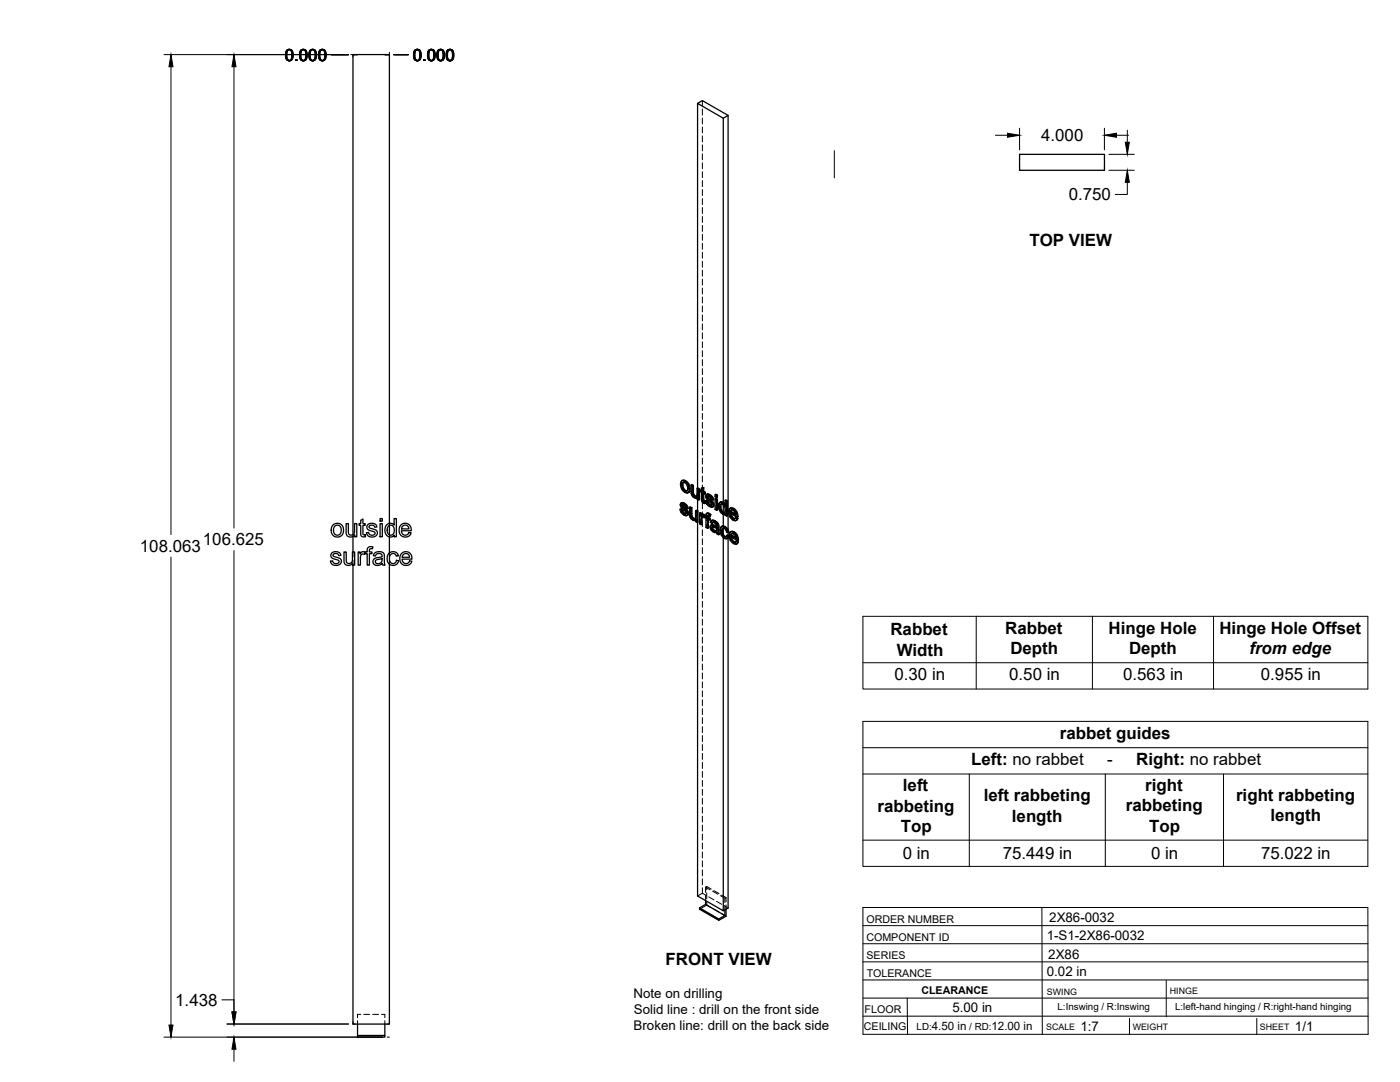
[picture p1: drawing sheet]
<svg xmlns="http://www.w3.org/2000/svg" width="559mm" height="432mm" viewBox="0 0 559 432" stroke-linecap="round" stroke-linejoin="round" font-family="sans-serif">
<!-- layer: Visible -->
<g fill="none" stroke="#000" stroke-width=".51">
<path d="M278.4 41.3l2-1.1 10.2 5.9-1.9 1.1M290.6 46.1v165.3M407 61.6h33.8v6.4h-33.8zM272.2 191.8l.8-.2 .7 .2zM272.2 191.8l-.5 .7-.1 .8 .5 1.9 1.6 1.5h.7l.5-.3M272.3 193.6l.3 1.5M272.6 195.1l.3-.2 .8 .8-.3 .2zM272.8 192.5l-.2 .9M272.9 194.9l-.3-1.5-.3 .1 .2-.8 .5-.2 .9 .6 .5 1.4-.2 1.4h-.8M273.4 192l1 1a1.93 1.93 0 0 1 1 2M273.7 195.7l.5 .2M273.7 191.8l1.2 1.3"/>
<path d="M274.6 193.3l.5 1.9 .3-.2-.2 1.2M275.1 195.2l-.2 1.2 .3-.2-.6 .5M275.8 193.5l.7 .4 .3-.2v3.2M276.5 193.9v3.1l.3-.1 .3 .6M276.5 197.1l.3 .6 .3-.2 .5 .4M276.8 197.7l.4 .4h.9l-.3 .1M276.8 193.7l-.7-.3-.3 .1v2.9l.3 1.1 .8 1a.97 .97 0 0 0 1.4 .1v.6l.5 .4M277.2 198.1l.6 .1M278.2 194.9l.6 .4 .4-.2v4.3l-.4 .2v-4.3M278.3 198.6l-.3 .2M278.4 194.8v-153.5l10.3 5.9v153.3l-.9-.2-.6 .3-.4 1.7 .9 2.2 .9 .8 .8-.2v.6l.6 .3M278.4 199.3v4.6"/>
<path d="M279.2 195.1l-.7-.4-.3 .2v2.6l-.4 .7M280 195.5l-.5 .1v.6l.5 .3v3.3l.8 1h.8l-.1-.7-.6 .1M280 194.8l.9-.2v1.5M280.6 194.8v1.5l.3-.2 .6 .3M280.6 196.3l.6 .3 .3-.2v.6l-.3 .2v-.6M280.6 199.8l.7 .2M280.7 200l.8 .1M280.9 194.6l-.9 .2v1.1l-.5-.3M280.9 197v2.6M281.2 197.2l-.6-.4v2.9l.5 .1M281.6 199.9l.6 .2M282.1 197.3l1.3 .1"/>
<path d="M282.3 198.3l.1 .3 .3-.2 .2 .4M282.4 198.6l.2 .3a1.16 1.16 0 0 1 1.4 .8l.4 .4M282.4 197.2l-.4 .2M282.5 197.4l.6 .2 .3-.2 .7 .6M282.5 199.9l-.6-.2-.3 .2 .4 1.2 .9 .9a1.24 1.24 0 0 0 1.6 .2M282.6 198v.1M282.6 198.9l1.5 1.4 .3-.2 .4 .7M282.7 198.4l-.1-.3-.3 .2 .1-.2 1 .3 .5 1 .6 .2M282.8 197.2l-.9 .3-.2 .9 .4 .8 1.9 1.8-.2 .7M283.1 197.6l.7 .6 .3-.2 .5 .7M283.8 198.2l.5 .7 .3-.2 .2 .8-.3 .1-.2-.7M285.4 199.1l.3-.2 .7 .3-.4 .2z"/>
<path d="M285.4 197.4l.3-.2 .7 .4-.4 .2zM285.4 199.1v4.2l.6 .4M285.4 197.4v.8l.6 .4M286.4 199.2v4.3l-.4 .2v-4.3M286.4 197.6v.8l-.4 .2v-.8M289.4 199.7l.6 .3 .3-.1v5.9l-.3 .2v-6M290.3 199.9l-.6-.4-.3 .2v2.1l-.4-.7M133 209.4l1.7-.6 1.4 .5 .9 1.3v2.1l-.8 1.1-1.8 .5-1.5-.7-.7-1.6a2.9 2.9 0 0 1 .8-2.6zM133.5 210.1l.6-.4 .9-.1 .9 .7 .3 1.8-.8 1.3-1.2 .1-.8-.6-.3-1.5zM138.2 209h.8l.1 3.7a1.31 1.31 0 0 0 1.7 .7 1.31 1.31 0 0 0 .7-1.6v-2.8h.9v5.2h-.8v-.8a1.86 1.86 0 0 1-2.2 .9 1.86 1.86 0 0 1-1.2-2.1zM140.9 214.1v6.2M144 207.6l.9-.5v1.9h.9v.6h-.9v3.4l.2 .4h.7l.1 .8h-1.3l-.6-.6v-4h-.7v-.6h.7z"/>
<path d="M146.7 209.5l.9-.6h1.6a1.47 1.47 0 0 1 1.2 1.4l-.8 .1a1.17 1.17 0 0 0-1.2-.9 1.17 1.17 0 0 0-1.1 .9l.4 .4 2.1 .6a1.6 1.6 0 0 1 .7 2 1.6 1.6 0 0 1-2 .9l-1.5-.3-.7-1.4 .9-.1 .4 .8 .5 .3 1.3-.3a.73 .73 0 0 0 .3-.9 .73 .73 0 0 0-.9-.4l-1.1-.3a1.41 1.41 0 0 1-1-2.2zM151.7 209h.9v5.2h-.9zM151.7 206.9h.9v1.1h-.9zM154.2 209.6l1.2-.7a1.86 1.86 0 0 1 1.9 .7v-2.7h.9v7.3h-.8v-.6a2.17 2.17 0 0 1-2.7 .4 2.17 2.17 0 0 1-1.1-2.4zM154.9 210.1l.5-.4 .8-.1 1 .8 .2 1.8-.8 1.2-1.2 .1-.7-.9-.1-1.5zM155.4 208.9v-187.1h-14.5v191.5M155.4 209.7v3.8M155.4 214.3v6.3M160 209.6a2.46 2.46 0 0 1 2.9-.5 2.46 2.46 0 0 1 1.2 2.7h-3.9l.3 1 .8 .7a1.46 1.46 0 0 0 1.9-1l.9 .1-.5 1-.9 .6-1.5 .1-1.2-.7-.7-1.7 .1-1.1zM160.7 210l.6-.4 1 .1 .6 .5 .3 .9h-2.9zM271.4 203.3l.6 .2M271.9 200.7l1.3 .1"/>
<path d="M272 203.5l.4-.2 .2 .9-.3 .1zM272.1 201.7l.7 .5M272.2 202l.2 .4a1.49 1.49 0 0 1 1.6 .9l.3 .2M272.2 200.6l-.4 .2M272.3 204.3l.7 .7h.8M272.3 200.8l.6 .2 .3-.2 .8 .6M272.4 203.3l-.7-.2-.3 .2 .5 1.3 .8 .8a1.26 1.26 0 0 0 1.6 .2M272.4 202.4l1.5 1.3 .4-.2 .4 .7M272.5 201.4l-.1 .1M272.5 201.8l-.1-.3-.3 .2 .1-.2 1 .3 .5 1 .7 .3M272.6 204.2l.7 .6M272.6 200.6l-.8 .2-.3 .9 .4 .9 1.8 1.7 .2 .5-.3 .3"/>
<path d="M272.9 201l.7 .6 .4-.2 .5 .7M273 205l.6 .1M273.6 201.6l.5 .7 .4-.2 .2 .8-.3 .2-.3-.8M273.7 205.1h-.1M273.9 203.7l.4 .6 .4-.1 .1 .7M274.3 204.3l.2 .8 .3-.2-.2 .6M274.5 205.1l-.2 .5 .3-.1-.4 .3M275.2 202.4l.7 .4 .3-.2v3.2M275.9 202.8v3.1l.3-.1 .3 .6M275.9 206l.3 .6 .3-.2 .4 .4M276.2 206.6l.4 .4h.9M276.2 202.6l-.7-.3-.3 .1v3.1l.3 1.1 .8 .8a.97 .97 0 0 0 1.4 .1"/>
<path d="M276.6 207l.6 .2M277.5 207l-.3 .2M277.6 203.8l.7 .4 .3-.2v4.3l-.3 .2v-4.3M277.7 207.5v.7l.6 .3M277.7 207.6l-.2 .1M278.4 208.4v149.2l10.3 5.9v-149M278.6 204l-.7-.4-.3 .2v2.7l-.4 .7M279.2 204.7l.6 .4 .3-.2v.5l.4-.2M279.8 205.1v.6l.7-.5 .4 .1M280 206.4l.2 2.8-.3 .2v-2.2M280.1 204.9l-.6-.3-.3 .1v4.3l.7 .4M280.2 205.4l.7-.1 .6 .4"/>
<path d="M280.3 206.1v.1M280.6 205.4l.6 .5M281 206.6l-.8-.5-.2 .3 .3-.2-.1 .8M281.2 206.5l.6 .3v3.7l.6 .4M281.2 206.5v-.4l-.2 .5M281.2 200.3l.1 .7M281.2 206.5l-.2 .1M282.2 204.9h.9l.6 .4M282.2 200.1l.3-.2 .3 .8-.3 .2zM282.4 206.6l.7 .4 .3-.2v.6l-.3 .2v-.6M282.5 204.7l-.5 .2M282.5 200.9l.7 .6h.8"/>
<path d="M282.7 207.3v3.4l-.3 .2v-3.8l.7 .5M282.7 205.7v.7M282.8 205.1l.6 .4 .3-.2-.4 .8 .1-.6M282.8 200.7l.7 .7M283.1 204.9l-.6-.2-.5 .3-.2 1.2-.6-.3 .6-.1M283.2 201.5l.6 .2M283.3 206.1a.45 .45 0 0 0-.5-.5 .45 .45 0 0 0-.4 .6v.4l.3-.2 .7 .4M283.9 209.6l.7-.2 1.4 .5M283.9 201.7h-.1M284.1 210.7l.2 .6 .3-.2 .6 .5M284.1 200.3l.4 .6 .3-.1 .2 .7M284.2 210.4l-.1 .3 .3-.2 .2 .6"/>
<path d="M284.2 209.4l-.5 .2M284.3 211.3l.5 .5h1h-1M284.3 210.3l-.1 .1M284.4 207.8l.8 .3 .3-.2 .8 .6M284.4 210.3l.8 .3a.72 .72 0 0 1 .8 .6 .72 .72 0 0 1-.5 .8M284.4 210.3l-.2 .1M284.4 210.3v.2M284.5 200.9l.2 .8 .3-.2-.2 .6M284.5 208.4l-.4 .5 .6-.5 1.1 .9a.48 .48 0 0 1 .1 .8 .48 .48 0 0 1-.7-.2l-.9-.3M284.6 209.4l-1 .3-.2 1 .7 1.1 1.1 .7a.63 .63 0 0 1 .7 0 .63 .63 0 0 1 .3 .5l.6 .4M284.7 201.7l-.2 .5 .3-.1-.5 .3M284.7 207.6l-.8 .2"/>
<path d="M285.2 208.1l.8 .6 .3-.2 .4 .5M285.5 207.9l-.8-.3-.9 .3-.3 .5 .6 .5M286 208.7l.4 .5 .3-.2 .2 .7M286.4 209.2l.2 .6 .3-.1 .1 2.9M286.6 209.8l.1 2.9 .3-.1 .1 .6-.3 .2-.1-.6M287.4 202.4l.3 1.4M287.5 200.4h1.2l.6 .6M287.7 201.3h.7l.7 .8 .3 1.1-.2 1.4M287.7 201.3l-.3 1.1 .4-.2 .3 1.4M287.7 203.8l.4-.2 .7 .8-.5 .1zM287.8 201.2l-.1 .1M287.8 200.3l-.5 .2"/>
<path d="M288 201.2l-.2 1M288.1 212v.2a1.19 1.19 0 0 0 .8 1.3l.5 .5M288.2 210.1l.9 .2 .3-.2 1 1M288.4 213.4l.7 .8h.8M288.4 200.6l.6 .5h.4M288.4 204.6h.8M288.5 209.9l-.6 .3M288.6 210.8l-.2 1M288.7 210.8v2.4l-.3-1.4-.3 .2 .1-.8 .6-.4 .8 .5 .4 1 .6 .3v1.1M288.7 201.5v2.8M288.7 205.3v4.6M288.8 204.4l.4 .1"/>
<path d="M289.1 210.3l.9 .8a.88 .88 0 0 1 .7 .5 .88 .88 0 0 1-.1 1l-.5-1.3M289.4 210.1l-.9-.2-.7 .4-.3 .6v1.4l.9 2 1 .7h.7M289.4 205.1l-.2 .2M290 213.7l.7 .4M290.6 214.7v147.7l-1.9 1.1M290.7 214.1l.3-.1-.2 .5-.7 .5zM291 214l-.6-.5-.7 .8-.6-.1M291.3 202.9h.9a1.88 1.88 0 0 1 1.9 1.3M291.5 212.3h.9a1.88 1.88 0 0 1 1.9 1.2M291.5 204.3l2.1 1.2-.5-1.4-.9-.6-.6 .3-.1 .5 .3-.2 1.7 1M291.7 213.6l2.1 1.2-.6-1.4-.8-.5h-.4l-.3 .7 .3-.1 1.7 .9M291.8 206.1l.8 .9 .8-.1"/>
<path d="M291.8 205.1l.3 .9M292 203.5l-.2 .6M292 214.4l.3 .9M292 215.5l.8 .8h.8M292.2 212.9l-.2 .6M292.5 203.1l1 .9a1.94 1.94 0 0 1 1.1 2.1M292.6 207l.6 .1M292.7 212.4l1.1 1a1.96 1.96 0 0 1 .9 2M292.8 216.3l.5 .2M292.9 202.9l-.9-.3-1 .6-.2 1.1 .2 1.4 .7 1.1 1.2 .9h.9l.7-.8M293.1 212.2l-1-.2-.9 .7-.2 1.3 .3 1.2 .7 1.1 1.2 .8h.7l.8-.8M293.3 207l-.1 .1"/>
<path d="M293.5 216.4l-.2 .1M293.6 206.7l.6 .4M293.8 204.3l.4 1.9 .4-.1-.4 .1M293.8 216l.6 .5M293.9 213.7l.5 1.9 .3-.2-.3 .2M294.2 206.4l-2.8-1.5 .4 1.2 .3-.1 .8 .8M294.4 215.8l-2.8-1.6 .4 1.3 .3-.2 .8 .9M294.5 206.9l-.7 .8M294.5 206.9l-.6-.4-.7 .6M294.7 216.3l-.7 .8M294.7 216.3l-.6-.5-.8 .7M132.4 220.7l1.2-.5h1.1a1.53 1.53 0 0 1 1.4 1.4l-.9 .1a1.17 1.17 0 0 0-1.1-.9 1.17 1.17 0 0 0-1.2 .9l.4 .4 2.2 .7a1.64 1.64 0 0 1 .5 2.1 1.64 1.64 0 0 1-2.1 .7l-1.3-.4-.7-1.2 .9-.2 .3 .8 .7 .3 1.2-.2a.81 .81 0 0 0 .2-1.1 .81 .81 0 0 0-1-.3l-1.2-.4a1.35 1.35 0 0 1-.6-2.2z"/>
<path d="M137.3 220.3h.9v3.8a1.31 1.31 0 0 0 1.7 .7 1.31 1.31 0 0 0 .8-1.7v-2.8h.9v5.2h-.8v-.7a1.86 1.86 0 0 1-2.3 .8 1.86 1.86 0 0 1-1.2-2.1zM143 220.3h.7v.8a1.26 1.26 0 0 1 2.1-.7l.8-.1v-1.2a1.56 1.56 0 0 1 2.2-.9l-.1 .8a.81 .81 0 0 0-.9 0 .81 .81 0 0 0-.4 .8v.5h1.1v.7h-1.1v4.5h-.8v-4.5h-.8v-.4l-.3 .7-.8-.2-.7 .5-.2 3.9h-.8zM149.5 220.8l.7-.5 1.2-.1 1.7 .5 .6 4.8h-.9l-.2-.6-1 .6-1.5 .1-.8-.4-.4-.7a1.74 1.74 0 0 1 2-2l.6-.1a.8 .8 0 0 0 1-.8 .8 .8 0 0 0-1.1-.7l-1.1 .2-.4 .8-.9-.1zM149.9 223.7l2.6-.8v.3a1.44 1.44 0 0 1-1 1.6 1.44 1.44 0 0 1-1.7-.7zM155.2 220.9l1.2-.7 1.4 .1 .8 .6 .4 .9-.8 .2a1.44 1.44 0 0 0-1.9-1 1.44 1.44 0 0 0-.9 1.9l.4 1.4 .7 .6 1.1-.2 .6-1.1 .9 .1-.5 1.2a2.49 2.49 0 0 1-3.2 .2 2.49 2.49 0 0 1-.8-3.1zM155.4 225.1v183.6h-14.5v-183.2M160.3 220.9a2.46 2.46 0 0 1 2.9-.5 2.46 2.46 0 0 1 1.2 2.7h-3.9l.2 1 .8 .7a1.42 1.42 0 0 0 2-1l.8 .3-.4 .8-.9 .6-1.6 .1-1.1-.7-.6-.9-.1-1.1 .1-.9zM161 221.3l.6-.4 1 .1 .6 .4 .3 1h-3zM281.6 359.4v1.5l-2.4 1.4v.6l7.7 4.4v-.5l-7.7-4.5M281.6 360.9l7.7 4.5-2.4 1.4M289.3 363.1v2.3M289.8 362.8v2.8l-2.9 1.7"/>
<path d="M142.7 408.7v5.2h10.9v-.7h-10.9M153.6 408.7v4.5"/>
</g>
<!-- layer: Hidden -->
<g fill="none" stroke="#000" stroke-width=".4">
<path d="M280.4 40.2v2.1M280.4 43.5v2.4M280.4 47.1v2.4M280.4 50.7v2.3M280.4 54.3v2.3M280.4 57.8v2.4M280.4 61.4v2.4M280.4 65v2.3M280.4 68.5v2.4M280.4 72.1v2.4M280.4 75.7v2.4M280.4 79.2v2.4"/>
<path d="M280.4 82.8v2.4M280.4 86.4v2.4M280.4 90v2.4M280.4 93.5v2.4M280.4 97.1v2.4M280.4 100.7v2.4M280.4 104.2v2.4M280.4 107.8v2.4M280.4 111.4v2.4M280.4 115v2.3M280.4 118.5v2.4M280.4 122.1v2.4"/>
<path d="M280.4 125.7v2.4M280.4 129.2v2.4M280.4 132.8v2.4M280.4 136.4v2.4M280.4 140v2.3M280.4 143.5v2.4M280.4 147.1v2.4M280.4 150.7v2.4M280.4 154.3v2.3M280.4 157.8v2.4M280.4 161.4v2.4M280.4 165v2.3"/>
<path d="M280.4 168.6v2.3M280.4 172.1v2.4M280.4 175.7v2.4M280.4 179.3v2.3M271.9 193.1l.5 1.9-.3 .2M272.4 195l1.3 1.3-.3 .2M272.5 191.6l-.9 1.7M272.8 192.5l-.2 .1M272.9 192.4h.8l-.3 .2M273.7 192.4l.8 .9-.3 .2M273.7 196.3l.9 .3-.3 .2M274.5 195.8l-.3 .1"/>
<path d="M274.5 193.3l.3 1.4-.4 .2M274.8 194.7l-.1 .8-.5 .4M274.9 196.5l-.3 .1M276.1 193.4l.1 3.3-.3 .2M276.2 196.7l.2 .7-.3 .1M276.4 197.4l.4 .6-.3 .2M276.8 198l.6 .5-.3 .1M277.4 198.5l.8 .2 .4-.3-.3 .2M278.1 198.1h.1M278.3 198l-.4 .2M278.4 198.6h-.1M278.4 197.8l-.3 .3"/>
<path d="M278.4 194.8v1.7M278.4 197.7v1.6M278.5 194.7v2.8l-.4 .5M278.6 198.4v.7l-.3 .1M278.6 199.1l.6 .3M279.8 196l.5 .3-.3 .2M279.8 195.5v.5l-.3 .2M280 195.5l.3 .2M280.3 196.3l.1 3.4-.4 .2M280.3 194.6v1.1l-.3 .2M280.4 199.7l.2 .5-.3 .1M280.4 182.8v2.4"/>
<path d="M280.4 186.4v2.4M280.4 190v2.4M280.4 193.5v2.4M280.4 197.1v2.4M280.6 196.8l.3-.2v.4M280.9 196.6l.6 .4M281.9 199.7l.5 1.3-.3 .2M282 197.9l.2 .6-.4 .2M282.1 197.4l-.4 .6M282.2 198.5l.4 .7-.4 .1M282.3 197.2l-.5 .4M282.5 198l.3-.2-.2 .2"/>
<path d="M282.6 199.2l1.6 1.5-.4 .2M282.7 197.9l-.3 .2M282.8 197.8l.6 .2-.3 .2M283.4 198l.6 .5-.3 .2M284 198.5l.2 .7-.3 .2M284.2 199.2l.6 .3M285.7 197.2v.9l-.3 .1M285.7 198.9v1.5M285.7 198.1l.7 .3M289.7 199.5v2.1l-.3 .2M140.9 213.3v.8M155.4 208.9v.8"/>
<path d="M155.4 213.5v.8M271.7 203.1l.5 1.3-.3 .2M271.8 201.3l.2 .6-.3 .2M271.9 200.8l-.4 .6M272 201.9l.4 .7-.3 .2M272.1 200.6l-.5 .4M272.2 204.4l1.1 1-.3 .1M272.3 201.4l.3-.1-.1 .1M272.4 202.6l1.6 1.5-.3 .2M272.6 201.3l-.4 .2M272.6 201.3l.6 .1-.3 .2M273.2 201.4l.6 .6-.3 .1"/>
<path d="M273.3 205.4l.8 .3-.3 .1M273.8 202l.3 .6-.4 .2M274 204.9l-.2 .1M274 204.1l.2 .5-.3 .2M274 204.9l-.3 .2 .3-.2M274.1 202.6l.6 .3M274.2 204.6l-.2 .3M274.5 205.6l-.4 .1M275.5 202.3l.1 3.3-.3 .2M275.6 205.6l.2 .7-.3 .2M275.8 206.3l.4 .6-.3 .2M276.2 206.9l.6 .5-.3 .2"/>
<path d="M276.8 207.4l.8 .2 .4-.3-.2 .2M277.5 207h.1M277.7 206.9l-.4 .2M277.8 206.7l-.3 .3M277.9 203.6v2.8l-.4 .5M278 207.3v.7l-.3 .2M278 208l.6 .3M278.4 203.9v1.6M278.4 206.7v1.7M279.5 207.3v1.6l-.3 .1M279.5 208.9l.7 .3M279.5 204.6v1.5"/>
<path d="M280.1 206.1l.8-.1-.3 .2M280.1 205.4v.1M280.2 206.1l.3-.2-.2 .2M280.4 200.7v2.4M280.4 204.3v2.4M280.4 207.8v2.4M280.4 211.4v2.4M280.4 215v2.4M280.4 218.5v2.4M280.4 205.2l-.6 .5M280.6 200.2l.6 .4-.4 .2M280.9 206l.4 .4"/>
<path d="M281.2 200.6l.4 .2M281.2 206.1l.3-.1-.2 .4M281.5 205.7v.1M281.5 206.3l.6 .3-.3 .2M281.5 206l-.2 .4M281.5 205.7l-.3 .3M281.8 205.8l.3 .2M282.1 209.1v1.2l-.3 .2M282.1 206.6v1.3M282.1 210.3l.6 .4M282.2 205l-.1 1-.3 .2M282.3 204.7l-.5 .4"/>
<path d="M282.4 201l1.1 1-.3 .1M282.4 207.1l.3-.2v.4M282.5 205.7l.4-.2-.2 .2M282.7 206.9l.7 .5M282.9 205.5l.4 .1-.4 .2M283.3 205.6l.3 .3M283.5 202l.8 .2-.3 .2M283.7 210.1l.4 1.1-.4 .2M283.8 209.6l-.4 .7M283.8 208.3l.7 .4M284 209.5l-.5 .3M284.1 211.2l.9 .9-.3 .2"/>
<path d="M284.1 201.5h-.1M284.1 207.7l-.6 .7M284.2 200.7l.1 .5-.3 .2M284.2 201.5l-.3 .2 .2-.2M284.2 207.6l-.4 .3M284.3 201.2l-.2 .3M284.4 208.4l.4-.1-.3 .1M284.5 210.2l.2-.1zM284.5 210.2l-.2 .1M284.6 210.1l-.4 .2M284.6 202.2h-.3M284.7 210.1l1.6 .5-.3 .2"/>
<path d="M284.8 208.3l.6 .1-.3 .2M285 212.1l.7 .2-.3 .2M285.4 208.4l.7 .7-.3 .2M285.7 212.3h.7l-.4 .1M285.7 201.6v1.6l-.3 .1M285.7 203.2l.7 .3M286 209.9l.3 .1M286 211.7l-.3 .2M286.1 209.1l.2 .7-.3 .2M286.2 211.5l-.4 .3M286.3 210.6l-.1 .9-.3 .2M286.3 209.8l-.3 .4"/>
<path d="M286.4 212.3l.1 .6-.3 .1M286.5 212.9l.6 .3M287.1 201.8l.2 1.3-.3 .2M287.3 200.7l-.2 1.1-.3 .2M287.3 203.1l.6 1.1-.3 .2M287.6 200.4l-.6 .5M287.7 211.4l.5 2-.3 .2M287.9 204.2l.8 .8-.3 .1M287.9 210.3l-.2 1.1-.3 .2M288 201.1h.7l-.3 .2M288 201.1l-.2 .1M288 201.1v.1"/>
<path d="M288.1 201.1l-.3 .1M288.2 213.4l1.2 1.3-.3 .1M288.2 210l-.6 .5M288.6 210.8l-.2 .1M288.7 210.7l.8 .1-.4 .1M288.7 200.5v1M288.7 204.3v1M288.7 209.9v.9M288.7 213.2v1.3M288.7 205l.7 .1 .4-.2-.4 .2M288.7 201.1l.8 .8-.4 .2M289.4 201.1l.3 .5"/>
<path d="M289.4 214.7l1.1 .1M289.5 210.8l.5 .5-.3 .2M289.5 201.9l.3 1.5-.4 .2M289.5 205.1h-.1M289.8 203.4l-.2 .8-.4 .3 .3-.1M289.8 204.9v.6l-.4 .2M289.8 205.5l.5 .3M290 211.3l.3 .8-.3 .2M290 214.1l-.1 .1M290.3 212.1l.6 .3M290.4 213.5l-.7 .8M290.6 211.4v1.1"/>
<path d="M290.6 213.7v1M291.1 204.1l.5 1.9-.3 .2M291.3 213.5l.5 1.9-.3 .2M291.4 204.9l.4-.2v.4M291.6 206l1.3 1.4-.3 .2M291.6 202.7l-.8 1.6M291.6 214.2l.4-.2v.4M291.8 204.7l2.7 1.6M291.8 215.4l1.3 1.3-.3 .2M291.8 212.1l-.8 1.6M292 214l2.7 1.6M292 203.5l-.2 .1"/>
<path d="M292.1 203.4l.8 .1-.4 .1M292.2 212.9h-.2M292.3 212.7l.8 .1-.4 .2M292.9 203.5l.7 .8-.3 .2M292.9 207.4l1.1 .2-.4 .2M293.1 212.8l.7 .9-.3 .2M293.1 216.7l1.1 .3-.4 .2M293.4 206.9h.1M293.5 205.1l.4 .2M293.6 206.9l-.3 .1 .2-.1M293.6 216.3h.1M293.6 204.3l.3 1-.3 .2"/>
<path d="M293.7 216.3l-.2 .1M293.7 214.4l.4 .3M293.8 216.2l-.3 .2M293.8 213.7l.3 1-.3 .1M293.9 206.5l-.4 .4M294.1 215.8l-.4 .5M294.1 207.5l-.1 .1M294.3 216.9l-.1 .1M140.9 220.3v2M140.9 223.5v2M155.4 220.6v1.7M155.4 223.5v1.6"/>
<path d="M280.4 222.1v2.4M280.4 225.7v2.4M280.4 229.3v2.3M280.4 232.8v2.4M280.4 236.4v2.4M280.4 240v2.4M280.4 243.5v2.4M280.4 247.1v2.4M280.4 250.7v2.4M280.4 254.3v2.3M280.4 257.8v2.4M280.4 261.4v2.4"/>
<path d="M280.4 265v2.4M280.4 268.6v2.3M280.4 272.1v2.4M280.4 275.7v2.4M280.4 279.3v2.3M280.4 282.9v2.3M280.4 286.4v2.4M280.4 290v2.4M280.4 293.6v2.3M280.4 297.1v2.4M280.4 300.7v2.4M280.4 304.3v2.4"/>
<path d="M280.4 307.8v2.4M280.4 311.4v2.4M280.4 315v2.4M280.4 318.6v2.4M280.4 322.1v2.4M280.4 325.7v2.4M280.4 329.3v2.4M280.4 332.8v2.4M280.4 336.4v2.4M280.4 340v2.4M280.4 343.6v2.3M280.4 347.1v2.4"/>
<path d="M280.4 350.7v2.4M280.4 354.3v2.2M280.4 356.5l-2 1.1M280.4 356.5l1.5 .8M281.6 357.3v2.1M281.6 354.1l1.8 1M282.1 355.1v-1.3l-.5 .3v2M282.1 356.3v2.4M282.1 359.9v1.3M282.1 353.8l1.8 1M282.9 357.9l2.1 1.2M284.4 355.7l2.1 1.1"/>
<path d="M284.9 355.4l2.1 1.2M286 359.7l2.1 1.2M287.5 357.4l1.8 1.1 .5-.3M288 357.2l1.8 1M289.3 358.5v1.7M289.8 358.2v1.7M282.1 361.2l-2.9 1.7M282.1 361.2l1.8 1M284.9 362.8l2.1 1.2M288 364.6l1.8 1M289.1 361.5l1.5 .9M289.3 361.4v1.7"/>
<path d="M289.8 361.1v1.7M142.7 407.4v1.3M144 404.8h-1.3v1.3M145.2 404.8h2.4M148.8 404.8h2.3M152.3 404.8h1.3v1.3M153.6 407.4v1.3"/>
</g>
<!-- layer: Reference -->
<path d="M140 21.8h2.7h-1.8v.9M140.9 21.8h1.8M153.6 21.8h1.8M155.4 20.9v.9h-.9M407 61.6v2.1M407 65.8v2.2M440.8 61.6v2.1M440.8 65.8v2.2M140.9 407.8v.9h.9M154.5 413.9h.9M155.4 407.8v.9h-.9" fill="none" stroke="#000" stroke-width=".4"/>
<!-- layer: Hidden Narrow -->
<path d="M276.1 196l-.3 .2M278.5 197l-.3 .2M280.3 198.8l-.3 .1M273.3 203.5l-.3 .1M275.5 204.9l-.3 .2M277.9 205.9l-.3 .2M282.1 205.6l-.3 .2M283.5 200.1l-.3 .1M285.3 210.3l-.3 .2M286.3 210.9l-.3 .2" fill="none" stroke="#000" stroke-width=".4"/>
<!-- layer: Visible Narrow -->
<path d="M276.8 196.1l-.3 .2M280.9 199.2l-.3 .1M283.5 199.3l-.3 .2M273.3 202.7l-.3 .2M276.2 205l-.3 .2M282.7 206l-.3 .2M285.2 209.6l-.3 .2M287 210.4l-.4 .1M287 211.3l-.4 .2" fill="none" stroke="#000" stroke-width=".4"/>
<!-- layer: Titleblock -->
<path d="M344.4 362.2h201.6l.1 50.6h-201.7zM344.4 376.6h201.6M344.4 369.4h201.6M415.9 362.2l.1 50.6M344.4 383.9h201.6M344.4 398.3h201.6M344.4 391.1h201.6M362.1 398.3l.1 14.4M465.5 391.3v14.4M344.4 405.5h201.7M450.8 406.4v6.4M501.6 406.4v6.4" fill="none" stroke="#000" stroke-width=".4"/>
<!-- layer: Custom Tables -->
<path d="M344.4 246h201.6v29h-201.6zM389.7 246v29M436 246v29M484.4 246v29M344.4 264.5h201.6M344.4 287.9h201.6v57.9h-201.6zM344.4 298.4h201.6M344.4 308.9h201.6M386.9 308.9v36.9M441.2 308.9v36.9M488.4 308.9v36.9M344.4 335.3h201.6" fill="none" stroke="#000" stroke-width=".4"/>
<!-- layer: FD_Dimensions -->
<g fill="none" stroke="#000" stroke-width=".4">
<path d="M65.4 21.8h73.7M68.2 26.6v186.7M93.4 26.6v184.1M157.2 21.8h5.8M397.3 54h4.8M407 51.2v8.6M440.8 51.2v8.6M445.6 54h4.9M450 51.9v4.9M442.6 61.6h10.2M442.6 67.9h10.2M450 72.8v4.8h-4.9"/>
<path d="M93.4 219.7v184.1M68.2 222.3v186.8M88.6 399h4.8M65.4 413.9h87.3M90.6 408.7h48.5M93.4 418.7v4.8"/>
</g>
<path d="M68.2 21.8l.8 4.8h-1.6zM93.4 21.8l.8 4.8h-1.6zM402.1 53.2l4.9 .8-4.9 .8zM440.8 54l4.8-.8v1.6zM449.2 56.8h1.6l-.8 4.8zM450 67.9l.8 4.9h-1.6zM67.4 409.1h1.6l-.8 4.8zM92.6 403.8h1.6l-.8 4.9zM93.4 413.9l.8 4.8h-1.6z" fill="#000" stroke="#000" stroke-width=".4"/>
<!-- layer: Smart Centers -->
<path d="M333 60.1v10.9" fill="none" stroke="#000" stroke-width=".4"/>
<g font-size="6.7">
<text x="113.7" y="24.2">0.000</text>
<text x="164.8" y="24.2">0.000</text>
<text x="415.6" y="56.3">4.000</text>
<text x="426.6" y="80">0.750</text>
<text x="410.9" y="98.2">TOP VIEW</text>
<text x="55.8" y="220.2">108.063</text>
<text x="81" y="217.6">106.625</text>
<text x="355.4" y="253.6">Rabbet</text>
<text x="401.2" y="252.9">Rabbet</text>
<text x="442.5" y="252.9">Hinge Hole</text>
<text x="486.7" y="252.9">Hinge Hole Offset</text>
<text x="357.9" y="261.6">Width</text>
<text x="403.3" y="261">Depth</text>
<text x="450.6" y="261">Depth</text>
<text x="498.7" y="261">from edge</text>
<text x="357" y="271.4">0.30 in</text>
<text x="402.8" y="271.4">0.50 in</text>
<text x="448.3" y="271.4">0.563 in</text>
<text x="503.3" y="271.4">0.955 in</text>
<text x="423" y="294.8">rabbet guides</text>
<text x="387.6" y="305.4">Left: no rabbet</text>
<text x="441.9" y="305.4">-</text>
<text x="453.5" y="305.4">Right: no rabbet</text>
<text x="360.4" y="315.8">left</text>
<text x="457.1" y="315.8">right</text>
<text x="350.3" y="323.9">rabbeting</text>
<text x="392.7" y="319.8">left rabbeting</text>
<text x="449.4" y="323.8">rabbeting</text>
<text x="493.4" y="319.8">right rabbeting</text>
<text x="403.9" y="327.9">length</text>
<text x="507" y="327.8">length</text>
<text x="359.5" y="331.9">Top</text>
<text x="458.6" y="331.9">Top</text>
<text x="360.3" y="342.9">0 in</text>
<text x="400.2" y="342.9">75.449 in</text>
<text x="459.4" y="342.9">0 in</text>
<text x="503.4" y="342.9">75.022 in</text>
<text x="265.7" y="385.2">FRONT VIEW</text>
<text x="70" y="401.4">1.438</text>
</g>
<g font-size="5.3">
<text x="418.8" y="368">2X86-0032</text>
<text x="417.8" y="375.1">1-S1-2X86-0032</text>
<text x="418.4" y="382.5">2X86</text>
<text x="417.8" y="389.5">0.02 in</text>
<text x="252.9" y="398.4">Note on drilling</text>
<text x="253" y="404.9">Solid line : drill on the front side</text>
<text x="380.1" y="404">5.00 in</text>
<text x="252.9" y="411.2">Broken line: drill on the back side</text>
<text x="431.3" y="411.5">1:7</text>
<text x="516.9" y="411.5">1/1</text>
</g>
<g font-size="4.6">
<text x="371.9" y="411.2">4.50 in</text>
<text x="395.8" y="411.2">12.00 in</text>
</g>
<g font-size="4.3">
<text x="345.8" y="368.4">ORDER NUMBER</text>
<text x="345.8" y="375.5">COMPONENT ID</text>
<text x="345.8" y="382.7">SERIES</text>
<text x="345.9" y="389.9">TOLERANCE</text>
<text x="367.7" y="396.7">CLEARANCE</text>
<text x="345.1" y="404.3">FLOOR</text>
<text x="344.8" y="411.1">CEILING</text>
</g>
<g font-size="3.9">
<text x="422.1" y="403.1">L:Inswing / R:Inswing</text>
<text x="469" y="403.1">L:left-hand hinging / R:right-hand hinging</text>
<text x="365.9" y="411.2">LD:</text>
<text x="386.9" y="411.2">/ RD:</text>
</g>
<g font-size="3.5">
<text x="417.9" y="397">SWING</text>
<text x="466.9" y="396.9">HINGE</text>
<text x="417.5" y="410.9">SCALE</text>
<text x="452.1" y="410.9">WEIGHT</text>
<text x="502.9" y="410.9">SHEET</text>
</g>
</svg>
